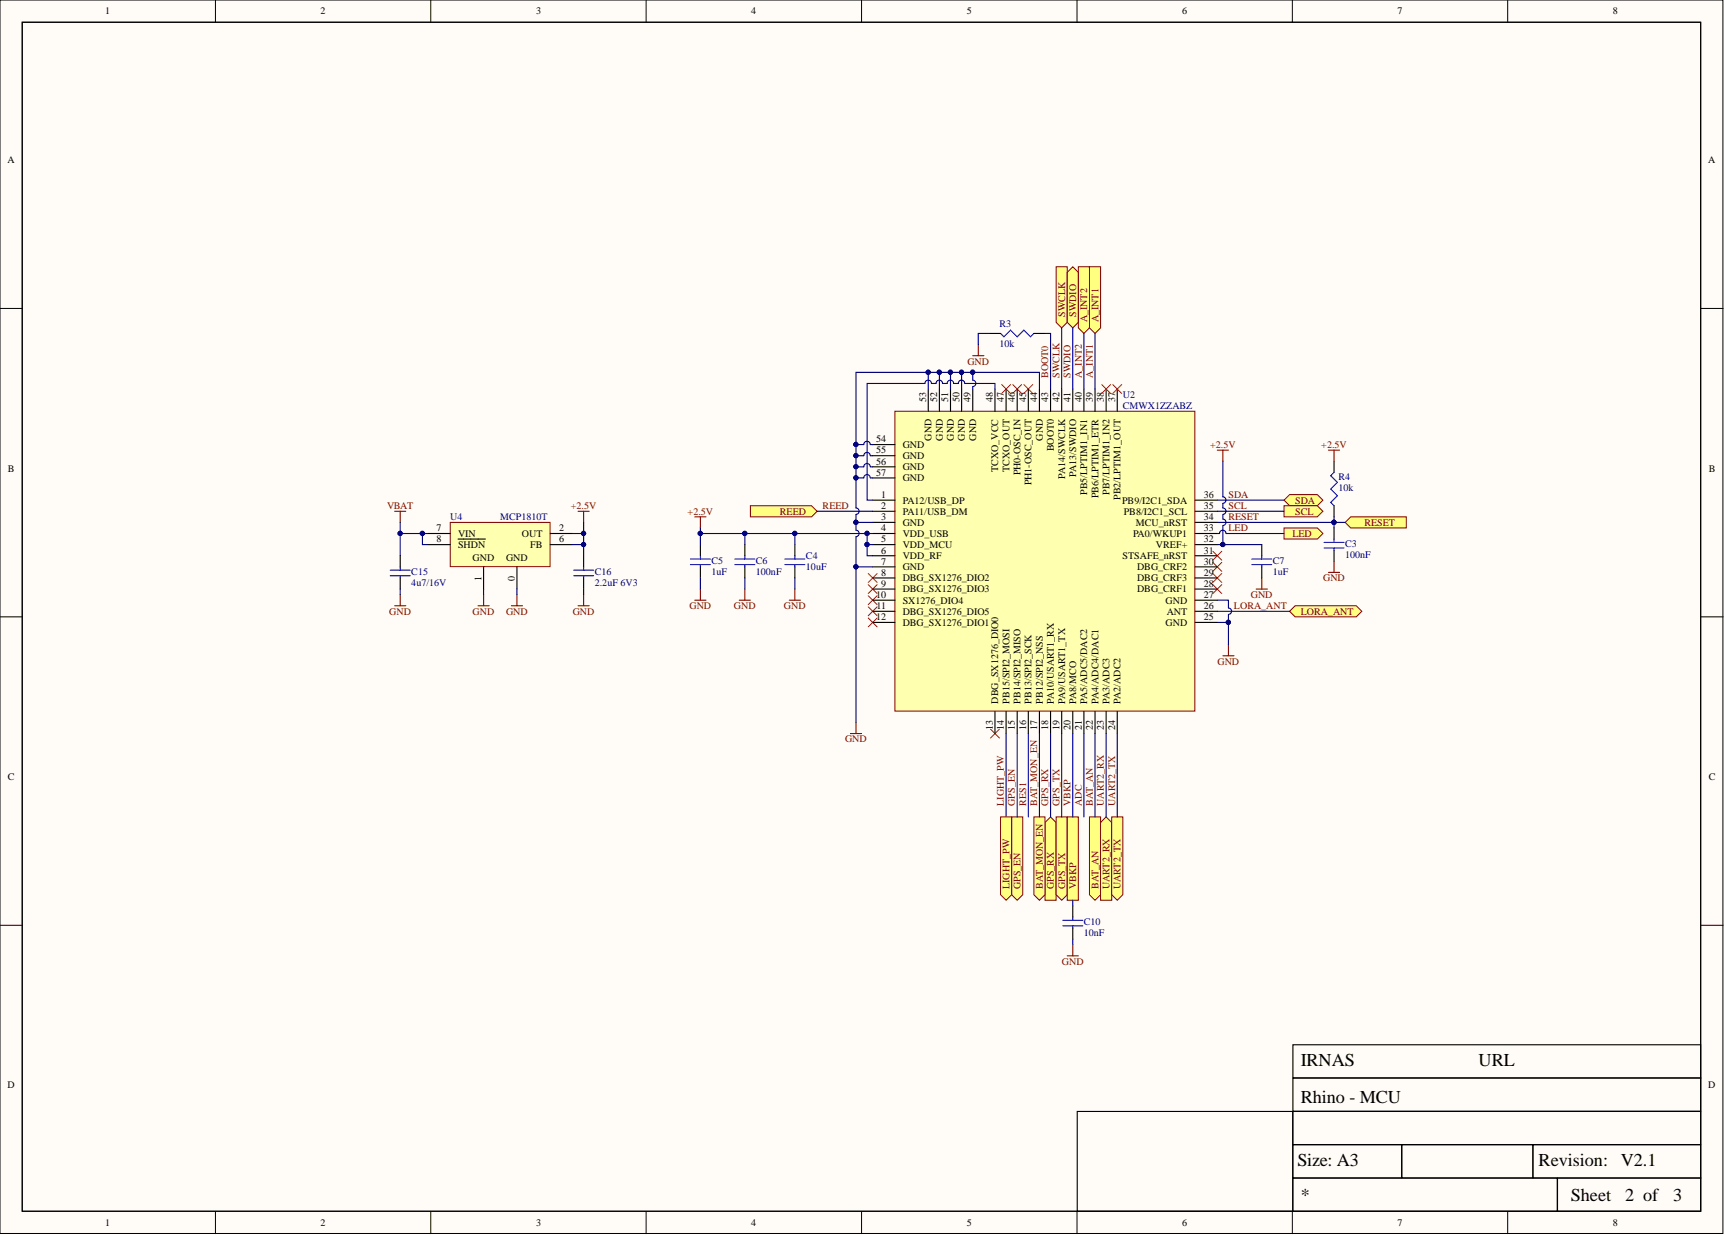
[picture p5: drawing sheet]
<svg xmlns="http://www.w3.org/2000/svg" width="393mm" height="282mm" viewBox="0 0 393 282" stroke-linecap="round" stroke-linejoin="round" font-family="sans-serif">
<g fill="#fffcf8" stroke="#000" stroke-width=".23">
<path d="M0 0h392.9v281.3h-392.9z"/>
<path d="M5.1 5.1h382.7v271.1h-382.7z"/>
</g>
<g fill="none" stroke="#000" stroke-width=".23">
<path d="M49.1 0v5.1M98.2 0v5.1M147.3 0v5.1M196.5 0v5.1M245.6 0v5.1M294.7 0v5.1M343.8 0v5.1M0 70.3h5.1M387.9 70.3h5M0 140.7h5.1M387.9 140.7h5M0 211h5.1"/>
<path d="M387.9 211h5M49.1 276.3v5M98.2 276.3v5M147.3 276.3v5M196.5 276.3v5M245.6 276.3v5M294.7 276.3v5M343.8 276.3v5"/>
</g>
<path d="M5.1 5.1h382.7v271.1h-382.7zM181.3 124.2v2.5M181.3 129.3v2.5M294.8 238.3h93v7.5h-93zM245.6 253.5h49.2v22.7h-49.2zM294.8 253.5h93v7.5h-93zM294.8 245.9h93v7.5h-93zM294.8 261.1h24.8v7.5h-24.8zM294.8 268.7h60.3v7.5h-60.3zM319.7 261.1h29.8v7.5h-29.8zM349.6 261.1h38.2v7.5h-38.2zM355.2 268.7h32.6v7.5h-32.6z" fill="none" stroke="#000" stroke-width=".25"/>
<g fill="none" stroke="#f00" stroke-width=".23">
<path d="M228.4 87.7l2 2M230.4 87.7l-2 2M230.9 87.7l2.1 2M233 87.7l-2.1 2M233.5 87.7l2 2M235.5 87.7l-2 2M276.6 125.7l2 2M276.6 128.3l2 2M276.6 130.8l2 2M276.6 133.3l2 2.1M278.6 125.7l-2 2M278.6 128.3l-2 2"/>
<path d="M278.6 130.8l-2 2M278.6 133.3l-2 2.1M225.9 166.3l2 2M227.9 166.3l-2 2"/>
</g>
<path d="M179 127.5h4.5M179 128.8h4.5M181.3 126.7v.8M181.3 128.8v.5" fill="none" stroke="#00f" stroke-width=".25"/>
<g fill="#ffff80" stroke="#800000" stroke-width=".23">
<path d="M292.8 114.1l1.3-1.3h6.3l1.3 1.3-1.3 1.2h-6.3z" fill-rule="evenodd"/>
<path d="M292.8 115.3h7.6l1.3 1.3-1.3 1.3h-7.6z" fill-rule="evenodd"/>
</g>
<path d="M198 130.8l2 2M198 133.3l2 2.1M198 135.9l2 2M198 138.4l2 2M200 130.8l-2 2M200 133.3l-2 2.1M200 135.9l-2 2M200 138.4l-2 2M198 140.9l2 2.1M200 140.9l-2 2.1" fill="none" stroke="#f00" stroke-width=".23"/>
<path d="M204.1 93.8h68.4v68.4h-68.4z" fill="#ffffb0" stroke="#800000" stroke-width=".23"/>
<g fill="none" stroke="#000" stroke-width=".25">
<path d="M211.7 88.7v5.1M214.2 88.7v5.1M226.9 88.7v5.1M229.4 88.7v5.1M232 88.7v5.1M234.5 88.7v5.1M237 88.7v5.1M239.6 88.7v5.1M242.1 88.7v5.1M244.6 88.7v5.1M247.2 88.7v5.1M249.7 88.7v5.1"/>
<path d="M252.2 88.7v5.1M254.8 88.7v5.1M199 114.1h5.1M199 116.6h5.1M199 119.1h5.1M199 101.4h5.1M199 103.9h5.1M199 106.5h5.1M199 109h5.1M272.5 114.1h5.1M272.5 116.6h5.1M272.5 119.1h5.1"/>
<path d="M199 121.7h5.1M199 124.2h5.1M199 126.7h5.1M199 129.3h5.1M199 131.8h5.1M199 134.3h5.1M199 136.9h5.1M199 139.4h5.1M272.5 121.7h5.1M272.5 124.2h5.1M272.5 126.7h5.1M272.5 129.3h5.1"/>
<path d="M272.5 131.8h5.1M272.5 134.3h5.1M272.5 136.9h5.1M272.5 139.4h5.1M199 141.9h5.1M272.5 141.9h5.1M226.9 162.2v5.1M229.4 162.2v5.1M232 162.2v5.1M234.5 162.2v5.1M237 162.2v5.1M239.6 162.2v5.1"/>
<path d="M242.1 162.2v5.1M244.6 162.2v5.1M247.2 162.2v5.1M249.7 162.2v5.1M252.2 162.2v5.1M254.8 162.2v5.1"/>
</g>
<g fill="none" stroke="#800000" stroke-width=".25">
<path d="M223.1 78.6v2.5M221.8 81.1h2.5M158.4 136.9h2.6M159.7 134.3v2.6M168.6 136.9h2.5M169.8 134.3v2.6M180 136.9h2.5M181.3 134.3v2.6M302.9 130.5h2.6M304.2 128v2.5M278.8 149.5h2.6M280.1 147v2.5"/>
<path d="M193.9 167.3h2.6M195.2 164.8v2.5"/>
</g>
<g fill="#ffff80" stroke="#800000" stroke-width=".23">
<path d="M294.1 139.4l1.2-1.3h14l1.2 1.3-1.2 1.3h-14z" fill-rule="evenodd"/>
<path d="M240.8 60.8h2.6v12.7l-1.3 1.3-1.3-1.3z" fill-rule="evenodd"/>
<path d="M243.4 62.1l1.2-1.3 1.3 1.3v11.4l-1.3 1.3-1.2-1.3z" fill-rule="evenodd"/>
<path d="M306.7 119.1l1.3-1.2h12.7v2.5h-12.7z" fill-rule="evenodd"/>
</g>
<path d="M286.5 134.3h2.5M287.7 131.8v2.5" fill="none" stroke="#800000" stroke-width=".25"/>
<g fill="none" stroke="#00f" stroke-width=".25">
<path d="M228.1 76l.8 .8 1.5-1.5 1.6 1.5 1.5-1.5 1.5 1.5 .8-.8M304.2 107.7l-.8 .8 1.6 1.5-1.6 1.5 1.6 1.5-1.6 1.6 .8 .7M157.4 127.5h4.6M157.4 128.8h4.6M159.7 126.7v.8M159.7 128.8v.5M167.6 127.5h4.5M167.6 128.8h4.5M169.8 126.7v.8M169.8 128.8v.5M301.9 123.7h4.6M301.9 125h4.6"/>
<path d="M304.2 122.9v.8M304.2 125v.5"/>
</g>
<path d="M225.6 76h2.5M235.8 76h2.5M304.2 105.2v2.5M304.2 115.3v2.6M159.7 124.2v2.5M159.7 129.3v2.5M169.8 124.2v2.5M169.8 129.3v2.5M304.2 120.4v2.5M304.2 125.5v2.5" fill="none" stroke="#000" stroke-width=".25"/>
<g fill="#ffff80" stroke="#800000" stroke-width=".23">
<path d="M245.9 60.8h2.5v14l-1.2 1.2-1.3-1.2z" fill-rule="evenodd"/>
<path d="M248.4 60.8h2.6v14l-1.3 1.2-1.3-1.2z" fill-rule="evenodd"/>
<path d="M171.1 115.3h14l1.2 1.3-1.2 1.3h-14z" fill-rule="evenodd"/>
</g>
<path d="M285.4 127.5h4.6M285.4 128.8h4.6M287.7 126.7v.8M287.7 128.8v.5M242.3 209.9h4.6M242.3 211.1h4.6M244.6 209.1v.8M244.6 211.1v.5" fill="none" stroke="#00f" stroke-width=".25"/>
<path d="M287.7 124.2v2.5M287.7 129.3v2.5M244.6 206.6v2.5M244.6 211.6v2.6" fill="none" stroke="#000" stroke-width=".25"/>
<path d="M243.4 218h2.5M244.6 215.4v2.6" fill="none" stroke="#800000" stroke-width=".25"/>
<g fill="#ffff80" stroke="#800000" stroke-width=".23">
<path d="M235.8 186.3h2.5v17.7l-1.3 1.3-1.2-1.3z" fill-rule="evenodd"/>
<path d="M251 187.6l1.2-1.3 1.3 1.3v17.7h-2.5z" fill-rule="evenodd"/>
<path d="M253.5 186.3h2.5v17.7l-1.2 1.3-1.3-1.3z" fill-rule="evenodd"/>
<path d="M292.8 120.4h7.6l1.3 1.3-1.3 1.2h-7.6z" fill-rule="evenodd"/>
</g>
<path d="M253.8 87.7l2 2M255.8 87.7l-2 2" fill="none" stroke="#f00" stroke-width=".23"/>
<path d="M102.7 119.1h22.7v10.1h-22.7z" fill="#ffffb0" stroke="#800000" stroke-width=".23"/>
<path d="M91.3 126.7v2.6M91.3 131.8v2.5M97.6 121.7h5.1M97.6 124.2h5.1M104.4 122.9h6.3M110.3 129.3v5M117.9 129.3v5M125.5 121.7h5.1M125.5 124.2h5.1M133.1 126.7v2.6M133.1 131.8v2.5" fill="none" stroke="#000" stroke-width=".25"/>
<g fill="none" stroke="#800000" stroke-width=".25">
<path d="M90 116.6h2.5M91.3 116.6v2.5M131.8 116.6h2.6M133.1 116.6v2.5M158.4 117.9h2.6M159.7 117.9v2.5M277.6 102.7h2.5M278.8 102.7v2.5M302.9 102.7h2.6M304.2 102.7v2.5M90 138.1h2.5M91.3 135.6v2.5"/>
<path d="M109 138.1h2.5M110.3 135.6v2.5M116.6 138.1h2.5M117.9 135.6v2.5M131.8 138.1h2.6M133.1 135.6v2.5"/>
</g>
<path d="M89 130h4.5M89 131.3h4.5M91.3 129.3v.7M91.3 131.3v.5M130.8 130h4.6M130.8 131.3h4.6M133.1 129.3v.7M133.1 131.3v.5" fill="none" stroke="#00f" stroke-width=".25"/>
<path d="M251.2 87.7l2 2M253.2 87.7l-2 2" fill="none" stroke="#f00" stroke-width=".23"/>
<path d="M230.7 186.3h2.5v17.7l-1.2 1.3-1.3-1.3z" fill-rule="evenodd" fill="#ffff80" stroke="#800000" stroke-width=".23"/>
<g fill="none" stroke="#000080" stroke-width=".25">
<path d="M225.6 76h-2.5v2.6M238.3 76h1.3v12.7M242.1 74.8v13.9M244.6 74.8v13.9M247.2 76v12.7M249.7 76v12.7M211.7 84.9v3.8M214.2 84.9v3.8M214.9 87.4a.74 .74 0 0 0-.7-.7 .74 .74 0 0 0-.8 .7h-1a.74 .74 0 0 0-.8-.7 .74 .74 0 0 0-.7 .7h-13.2v26.7h1.3M216.7 84.9v3.8M217.4 87.4a.74 .74 0 0 0-.7-.7 .74 .74 0 0 0-.7 .7h-1M219.3 84.9v3.8"/>
<path d="M220 87.4h6.9v1.3M221.8 88.2a.74 .74 0 0 0 .7-.8 .74 .74 0 0 0-.7-.7v-1.8h-26.6v16.5M221.8 84.9h15.2v3.8M91.3 119.1v2.6M133.1 119.1v2.6M186.3 116.6h12.7M195.2 106.5v2.5h1.8a.74 .74 0 0 1 .7-.8 .74 .74 0 0 1 .7 .8M195.2 109v6.8a.74 .74 0 0 1 .7 .8 .74 .74 0 0 1-.7 .7M195.2 117.4v3.5a.74 .74 0 0 1 .7 .7 .74 .74 0 0 1-.7 .8M195.2 119.1h3.8M198.4 101.4a.74 .74 0 0 0-.7-.8 .74 .74 0 0 0-.7 .8h-1.8v2.5M198.4 103.9a.74 .74 0 0 0-.7-.7 .74 .74 0 0 0-.7 .7h-1.8v2.6h1.8a.74 .74 0 0 1 .7-.8 .74 .74 0 0 1 .7 .8"/>
<path d="M198.5 109h.5M198.5 101.4h.5M198.5 103.9h.5M198.5 106.5h.5M277.6 119.1h29.1M277.6 116.6h15.2M277.6 114.1h15.2M278.8 105.2v8.1a.74 .74 0 0 1 .8 .7 .74 .74 0 0 1-.8 .8M278.8 114.8v1a.74 .74 0 0 1 .8 .8 .74 .74 0 0 1-.8 .7M278.8 117.4v1a.74 .74 0 0 1 .8 .7 .74 .74 0 0 1-.8 .7M278.8 119.9v4.3M304.2 117.9v2.5"/>
<path d="M91.3 134.3v1.3M96.3 121.7v2.5h1.3M97.6 121.7h-6.3v5M110.3 134.3v1.3M117.9 134.3v1.3M130.6 121.7h2.5v2.5h-2.5M133.1 124.2v2.5M133.1 134.3v1.3M159.7 120.4v1.3M159.7 131.8v2.5M169.8 121.7v2.5M169.8 131.8v2.5"/>
<path d="M181.3 121.7v2.5M181.3 131.8v2.5M195.2 122.4v6.9h3.8M195.2 129.3v35.5M197.7 121.7h-38v2.5M197.7 124.2h1.3M199 121.7h-1.3v5h1.3M277.6 136.9h2.5v1.7a.74 .74 0 0 1 .7 .8 .74 .74 0 0 1-.7 .7M277.6 124.2h10.1M277.6 139.4h16.5M279.6 121.7a.74 .74 0 0 0-.8-.8 .74 .74 0 0 0-.7 .8h-.5M279.6 121.7h13.2"/>
<path d="M277.6 141.9h2.5M280.1 140.2v6.8M229.4 167.3v19M232 167.3v19M234.5 167.3v19M237 167.3v19M239.6 167.3v19M242.1 167.3v19M244.6 167.3v19M247.2 167.3v19M249.7 167.3v19M252.2 167.3v19"/>
<path d="M254.8 167.3v19M244.6 205.3v1.3M244.6 214.2v1.2"/>
</g>
<g fill="#000080" stroke="#000080" stroke-width=".23">
<circle cx="219.3" cy="84.9" r=".48"/>
<circle cx="216.7" cy="84.9" r=".48"/>
<circle cx="214.2" cy="84.9" r=".48"/>
<circle cx="221.8" cy="84.9" r=".48"/>
<circle cx="195.2" cy="119.1" r=".48"/>
<circle cx="280.1" cy="141.9" r=".48"/>
<circle cx="211.6" cy="84.9" r=".48"/>
<circle cx="197.7" cy="124.2" r=".48"/>
<circle cx="169.8" cy="121.6" r=".48"/>
<circle cx="181.2" cy="121.6" r=".48"/>
<circle cx="195.2" cy="129.2" r=".48"/>
<circle cx="195.2" cy="109" r=".48"/>
<circle cx="195.2" cy="106.4" r=".48"/>
<circle cx="195.2" cy="101.4" r=".48"/>
<circle cx="195.2" cy="103.9" r=".48"/>
<circle cx="304.2" cy="119.1" r=".48"/>
<circle cx="278.8" cy="124.2" r=".48"/>
<circle cx="159.7" cy="121.6" r=".48"/>
<circle cx="133.1" cy="121.6" r=".48"/>
<circle cx="133.1" cy="124.2" r=".48"/>
<circle cx="96.3" cy="121.6" r=".48"/>
<circle cx="91.2" cy="121.6" r=".48"/>
<circle cx="197.7" cy="121.6" r=".48"/>
</g>
<path d="M228.1 186.3h2.6v17.7l-1.3 1.3-1.3-1.3z" fill-rule="evenodd" fill="#ffff80" stroke="#800000" stroke-width=".23"/>
<text font-size="19.1" fill="#800000" x="243.4" y="199.5">POVBKP</text>
<text font-size="6" fill="#000080" x="218.7" y="92.4">PIU2050</text>
<g font-size="4.1">
<text x="296.6" y="243.2">IRNAS</text>
<text x="337.2" y="243.2">URL</text>
<text x="296.6" y="251.6">Rhino - MCU</text>
<text x="295.8" y="266">Size: A3</text>
<text x="350.8" y="266">Revision:</text>
<text x="369.6" y="266">V2.1</text>
<text x="296.6" y="273.9">*</text>
<text x="358.2" y="273.9">Sheet</text>
<text x="370.6" y="273.9">2 of</text>
<text x="381.5" y="273.9">3</text>
</g>
<g font-size="2.3">
<text x="24" y="3.3">1</text>
<text x="73.1" y="3.3">2</text>
<text x="122.2" y="3.3">3</text>
<text x="171.3" y="3.3">4</text>
<text x="220.5" y="3.3">5</text>
<text x="269.6" y="3.3">6</text>
<text x="318.7" y="3.3">7</text>
<text x="367.8" y="3.3">8</text>
<text x="1.7" y="37.2">A</text>
<text x="389.5" y="37.2">A</text>
<text x="211.2" y="91.8" transform="rotate(-90 211.2 91.8)">53</text>
<text x="213.7" y="91.8" transform="rotate(-90 213.7 91.8)">52</text>
<text x="216.2" y="91.8" transform="rotate(-90 216.2 91.8)">51</text>
<text x="218.8" y="91.8" transform="rotate(-90 218.8 91.8)">50</text>
<text x="221.3" y="91.8" transform="rotate(-90 221.3 91.8)">49</text>
<text x="226.4" y="91.8" transform="rotate(-90 226.4 91.8)">48</text>
<text x="228.9" y="91.8" transform="rotate(-90 228.9 91.8)">47</text>
<text x="231.4" y="91.8" transform="rotate(-90 231.4 91.8)">46</text>
<text x="234" y="91.8" transform="rotate(-90 234 91.8)">45</text>
<text x="236.5" y="91.8" transform="rotate(-90 236.5 91.8)">44</text>
<text x="239" y="91.8" transform="rotate(-90 239 91.8)">43</text>
<text x="241.6" y="91.8" transform="rotate(-90 241.6 91.8)">42</text>
<text x="244.1" y="91.8" transform="rotate(-90 244.1 91.8)">41</text>
<text x="246.7" y="91.8" transform="rotate(-90 246.7 91.8)">40</text>
<text x="249.2" y="91.8" transform="rotate(-90 249.2 91.8)">39</text>
<text x="251.7" y="91.8" transform="rotate(-90 251.7 91.8)">38</text>
<text x="254.3" y="91.8" transform="rotate(-90 254.3 91.8)">37</text>
<text x="199.8" y="100.9">54</text>
<text x="212.4" y="100.5" transform="rotate(-90 212.4 100.5)">GND</text>
<text x="215" y="100.5" transform="rotate(-90 215 100.5)">GND</text>
<text x="217.5" y="100.5" transform="rotate(-90 217.5 100.5)">GND</text>
<text x="220" y="100.5" transform="rotate(-90 220 100.5)">GND</text>
<text x="222.6" y="100.5" transform="rotate(-90 222.6 100.5)">GND</text>
<text x="237.8" y="100.5" transform="rotate(-90 237.8 100.5)">GND</text>
<text x="1.8" y="107.6">B</text>
<text x="199.8" y="103.4">55</text>
<text x="199.8" y="106">56</text>
<text x="205.8" y="102.2">GND</text>
<text x="205.8" y="104.7">GND</text>
<text x="205.8" y="107.2">GND</text>
<text x="227.6" y="107.6" transform="rotate(-90 227.6 107.6)">TCXO_VCC</text>
<text x="230.2" y="107.6" transform="rotate(-90 230.2 107.6)">TCXO_OUT</text>
<text x="240.3" y="103" transform="rotate(-90 240.3 103)">BOOT0</text>
<text x="389.6" y="107.6">B</text>
<text x="199.8" y="108.5">57</text>
<text x="200.9" y="113.6">1</text>
<text x="205.8" y="109.8">GND</text>
<text x="232.7" y="108.4" transform="rotate(-90 232.7 108.4)">PH0-OSC_IN</text>
<text x="235.2" y="110.7" transform="rotate(-90 235.2 110.7)">PH1-OSC_OUT</text>
<text x="242.9" y="109.2" transform="rotate(-90 242.9 109.2)">PA14/SWCLK</text>
<text x="245.4" y="108.7" transform="rotate(-90 245.4 108.7)">PA13/SWDIO</text>
<text x="247.9" y="112.8" transform="rotate(-90 247.9 112.8)">PB5/LPTIM1_IN1</text>
<text x="250.5" y="113.6" transform="rotate(-90 250.5 113.6)">PB6/LPTIM1_ETR</text>
<text x="253" y="112.8" transform="rotate(-90 253 112.8)">PB7/LPTIM1_IN2</text>
<text x="255.5" y="114" transform="rotate(-90 255.5 114)">PB2/LPTIM1_OUT</text>
<text x="274.5" y="113.6">36</text>
<text x="200.9" y="116.1">2</text>
<text x="200.9" y="118.6">3</text>
<text x="205.8" y="114.8">PA12/USB_DP</text>
<text x="205.8" y="117.4">PA11/USB_DM</text>
<text x="205.8" y="119.9">GND</text>
<text x="255.9" y="114.8">PB9/I2C1_SDA</text>
<text x="256.2" y="117.4">PB8/I2C1_SCL</text>
<text x="259" y="119.9">MCU_nRST</text>
<text x="274.5" y="118.6">34</text>
<text x="274.5" y="116.1">35</text>
<text x="99.5" y="121.2">7</text>
<text x="99.5" y="123.7">8</text>
<text x="104.4" y="122.4">VIN</text>
<text x="104.4" y="125">SHDN</text>
<text x="119" y="122.4">OUT</text>
<text x="120.9" y="125">FB</text>
<text x="127.5" y="121.2">2</text>
<text x="127.5" y="123.7">6</text>
<text x="200.9" y="121.2">4</text>
<text x="200.9" y="123.7">5</text>
<text x="205.8" y="122.4">VDD_USB</text>
<text x="205.8" y="125">VDD_MCU</text>
<text x="258.4" y="122.4">PA0/WKUP1</text>
<text x="263.6" y="125">VREF+</text>
<text x="274.5" y="123.7">32</text>
<text x="274.5" y="121.2">33</text>
<text x="107.8" y="128">GND</text>
<text x="115.4" y="128">GND</text>
<text x="200.9" y="126.2">6</text>
<text x="200.9" y="128.8">7</text>
<text x="200.9" y="131.3">8</text>
<text x="205.8" y="127.5">VDD_RF</text>
<text x="205.8" y="130">GND</text>
<text x="256" y="127.5">STSAFE_nRST</text>
<text x="259.3" y="130">DBG_CRF2</text>
<text x="274.5" y="131.3">29</text>
<text x="274.5" y="128.8">30</text>
<text x="274.5" y="126.2">31</text>
<text x="109.8" y="132.4" transform="rotate(-90 109.8 132.4)">1</text>
<text x="117.4" y="132.4" transform="rotate(-90 117.4 132.4)">0</text>
<text x="199.8" y="136.4">10</text>
<text x="200.9" y="133.8">9</text>
<text x="205.8" y="132.6">DBG_SX1276_DIO2</text>
<text x="205.8" y="135.1">DBG_SX1276_DIO3</text>
<text x="205.8" y="137.6">SX1276_DIO4</text>
<text x="259.3" y="135.1">DBG_CRF1</text>
<text x="259.3" y="132.6">DBG_CRF3</text>
<text x="265.8" y="137.6">GND</text>
<text x="274.5" y="136.4">27</text>
<text x="274.5" y="133.8">28</text>
<text x="199.8" y="141.4">12</text>
<text x="199.8" y="138.9">11</text>
<text x="205.8" y="140.2">DBG_SX1276_DIO5</text>
<text x="205.8" y="142.7">DBG_SX1276_DIO1</text>
<text x="265.8" y="142.7">GND</text>
<text x="266" y="140.2">ANT</text>
<text x="274.5" y="141.4">25</text>
<text x="274.5" y="138.9">26</text>
<text x="227.6" y="160.4" transform="rotate(-90 227.6 160.4)">DBG_SX1276_DIO0</text>
<text x="230.2" y="160.4" transform="rotate(-90 230.2 160.4)">PB15/SPI2_MOSI</text>
<text x="232.7" y="160.4" transform="rotate(-90 232.7 160.4)">PB14/SPI2_MISO</text>
<text x="235.2" y="160.4" transform="rotate(-90 235.2 160.4)">PB13/SPI2_SCK</text>
<text x="237.8" y="160.4" transform="rotate(-90 237.8 160.4)">PB12/SPI2_NSS</text>
<text x="240.3" y="160.4" transform="rotate(-90 240.3 160.4)">PA10/USART1_RX</text>
<text x="242.9" y="160.4" transform="rotate(-90 242.9 160.4)">PA9/USART1_TX</text>
<text x="245.4" y="160.4" transform="rotate(-90 245.4 160.4)">PA8/MCO</text>
<text x="247.9" y="160.4" transform="rotate(-90 247.9 160.4)">PA5/ADC5/DAC2</text>
<text x="250.5" y="160.4" transform="rotate(-90 250.5 160.4)">PA4/ADC4/DAC1</text>
<text x="253" y="160.4" transform="rotate(-90 253 160.4)">PA3/ADC3</text>
<text x="255.5" y="160.4" transform="rotate(-90 255.5 160.4)">PA2/ADC2</text>
<text x="226.4" y="166.5" transform="rotate(-90 226.4 166.5)">13</text>
<text x="228.9" y="166.5" transform="rotate(-90 228.9 166.5)">14</text>
<text x="231.4" y="166.5" transform="rotate(-90 231.4 166.5)">15</text>
<text x="234" y="166.5" transform="rotate(-90 234 166.5)">16</text>
<text x="236.5" y="166.5" transform="rotate(-90 236.5 166.5)">17</text>
<text x="239" y="166.5" transform="rotate(-90 239 166.5)">18</text>
<text x="241.6" y="166.5" transform="rotate(-90 241.6 166.5)">19</text>
<text x="244.1" y="166.5" transform="rotate(-90 244.1 166.5)">20</text>
<text x="246.7" y="166.5" transform="rotate(-90 246.7 166.5)">21</text>
<text x="249.2" y="166.5" transform="rotate(-90 249.2 166.5)">22</text>
<text x="251.7" y="166.5" transform="rotate(-90 251.7 166.5)">23</text>
<text x="254.3" y="166.5" transform="rotate(-90 254.3 166.5)">24</text>
<text x="1.8" y="177.9">C</text>
<text x="389.6" y="177.9">C</text>
<text x="1.7" y="248.2">D</text>
<text x="389.5" y="248.2">D</text>
<text x="24" y="279.6">1</text>
<text x="73.1" y="279.6">2</text>
<text x="122.2" y="279.6">3</text>
<text x="171.3" y="279.6">4</text>
<text x="220.5" y="279.6">5</text>
<text x="269.6" y="279.6">6</text>
<text x="318.7" y="279.6">7</text>
<text x="367.8" y="279.6">8</text>
</g>
<g font-size="2.3" fill="#000080">
<text x="227.9" y="74.5">R3</text>
<text x="227.9" y="79.1">10k</text>
<text x="256" y="90.7">U2</text>
<text x="256" y="93.3">CMWX1ZZABZ</text>
<text x="305.2" y="109.5">R4</text>
<text x="305.2" y="112">10k</text>
<text x="102.7" y="118.6">U4</text>
<text x="114.1" y="118.6">MCP1810T</text>
<text x="306.7" y="124.7">C3</text>
<text x="93.8" y="131">C15</text>
<text x="135.6" y="131">C16</text>
<text x="162.2" y="128.5">C5</text>
<text x="162.2" y="131">1uF</text>
<text x="172.4" y="128.5">C6</text>
<text x="172.4" y="131">100nF</text>
<text x="183.8" y="127.5">C4</text>
<text x="183.8" y="130">10uF</text>
<text x="290.3" y="128.5">C7</text>
<text x="290.3" y="131">1uF</text>
<text x="306.7" y="127.2">100nF</text>
<text x="93.8" y="133.6">4u7/16V</text>
<text x="135.6" y="133.6">2.2uF 6V3</text>
<text x="247.2" y="210.9">C10</text>
<text x="247.2" y="213.4">10nF</text>
</g>
<g font-size="2.3" fill="#800000">
<text x="242.9" y="72.2" transform="rotate(-90 242.9 72.2)">SWCLK</text>
<text x="245.4" y="72.2" transform="rotate(-90 245.4 72.2)">SWDIO</text>
<text x="247.9" y="73.5" transform="rotate(-90 247.9 73.5)">A_INT2</text>
<text x="250.5" y="73.5" transform="rotate(-90 250.5 73.5)">A_INT1</text>
<text x="220.6" y="83.1">GND</text>
<text x="239" y="86.2" transform="rotate(-90 239 86.2)">BOOT0</text>
<text x="241.6" y="86.2" transform="rotate(-90 241.6 86.2)">SWCLK</text>
<text x="244.1" y="86.2" transform="rotate(-90 244.1 86.2)">SWDIO</text>
<text x="246.7" y="86.2" transform="rotate(-90 246.7 86.2)">A_INT2</text>
<text x="249.2" y="86.2" transform="rotate(-90 249.2 86.2)">A_INT1</text>
<text x="275.9" y="102.2">+2.5V</text>
<text x="301.3" y="102.2">+2.5V</text>
<text x="280.1" y="113.6">SDA</text>
<text x="88.3" y="116.1">VBAT</text>
<text x="130.2" y="116.1">+2.5V</text>
<text x="156.8" y="117.4">+2.5V</text>
<text x="177.8" y="117.4">REED</text>
<text x="187.6" y="116.1">REED</text>
<text x="280.1" y="116.1">SCL</text>
<text x="280.1" y="118.6">RESET</text>
<text x="295.3" y="114.8">SDA</text>
<text x="295.3" y="117.4">SCL</text>
<text x="311.1" y="119.9">RESET</text>
<text x="280.1" y="121.2">LED</text>
<text x="294.7" y="122.4">LED</text>
<text x="285.2" y="136.4">GND</text>
<text x="301.7" y="132.6">GND</text>
<text x="88.8" y="140.2">GND</text>
<text x="107.8" y="140.2">GND</text>
<text x="115.4" y="140.2">GND</text>
<text x="130.6" y="140.2">GND</text>
<text x="157.2" y="138.9">GND</text>
<text x="167.4" y="138.9">GND</text>
<text x="178.8" y="138.9">GND</text>
<text x="281.4" y="138.9">LORA_ANT</text>
<text x="296.6" y="140.2">LORA_ANT</text>
<text x="277.6" y="151.6">GND</text>
<text x="192.7" y="169.3">GND</text>
<text x="228.9" y="183.8" transform="rotate(-90 228.9 183.8)">LIGHT_PW</text>
<text x="231.4" y="183.8" transform="rotate(-90 231.4 183.8)">GPS_EN</text>
<text x="234" y="183.8" transform="rotate(-90 234 183.8)">RES1</text>
<text x="236.5" y="183.8" transform="rotate(-90 236.5 183.8)">BAT_MON_EN</text>
<text x="239" y="183.8" transform="rotate(-90 239 183.8)">GPS_RX</text>
<text x="241.6" y="183.8" transform="rotate(-90 241.6 183.8)">GPS_TX</text>
<text x="244.1" y="183.8" transform="rotate(-90 244.1 183.8)">VBKP</text>
<text x="246.7" y="183.8" transform="rotate(-90 246.7 183.8)">ADC</text>
<text x="249.2" y="183.8" transform="rotate(-90 249.2 183.8)">BAT_AN</text>
<text x="251.7" y="183.8" transform="rotate(-90 251.7 183.8)">UART2_RX</text>
<text x="254.3" y="183.8" transform="rotate(-90 254.3 183.8)">UART2_TX</text>
<text x="230.2" y="202.8" transform="rotate(-90 230.2 202.8)">LIGHT_PW</text>
<text x="232.7" y="202.8" transform="rotate(-90 232.7 202.8)">GPS_EN</text>
<text x="237.8" y="202.8" transform="rotate(-90 237.8 202.8)">BAT_MON_EN</text>
<text x="240.3" y="202.8" transform="rotate(-90 240.3 202.8)">GPS_RX</text>
<text x="242.9" y="202.8" transform="rotate(-90 242.9 202.8)">GPS_TX</text>
<text x="245.4" y="202.8" transform="rotate(-90 245.4 202.8)">VBKP</text>
<text x="250.5" y="202.8" transform="rotate(-90 250.5 202.8)">BAT_AN</text>
<text x="253" y="202.8" transform="rotate(-90 253 202.8)">UART2_RX</text>
<text x="255.5" y="202.8" transform="rotate(-90 255.5 202.8)">UART2_TX</text>
<text x="242.1" y="220">GND</text>
</g>
</svg>
